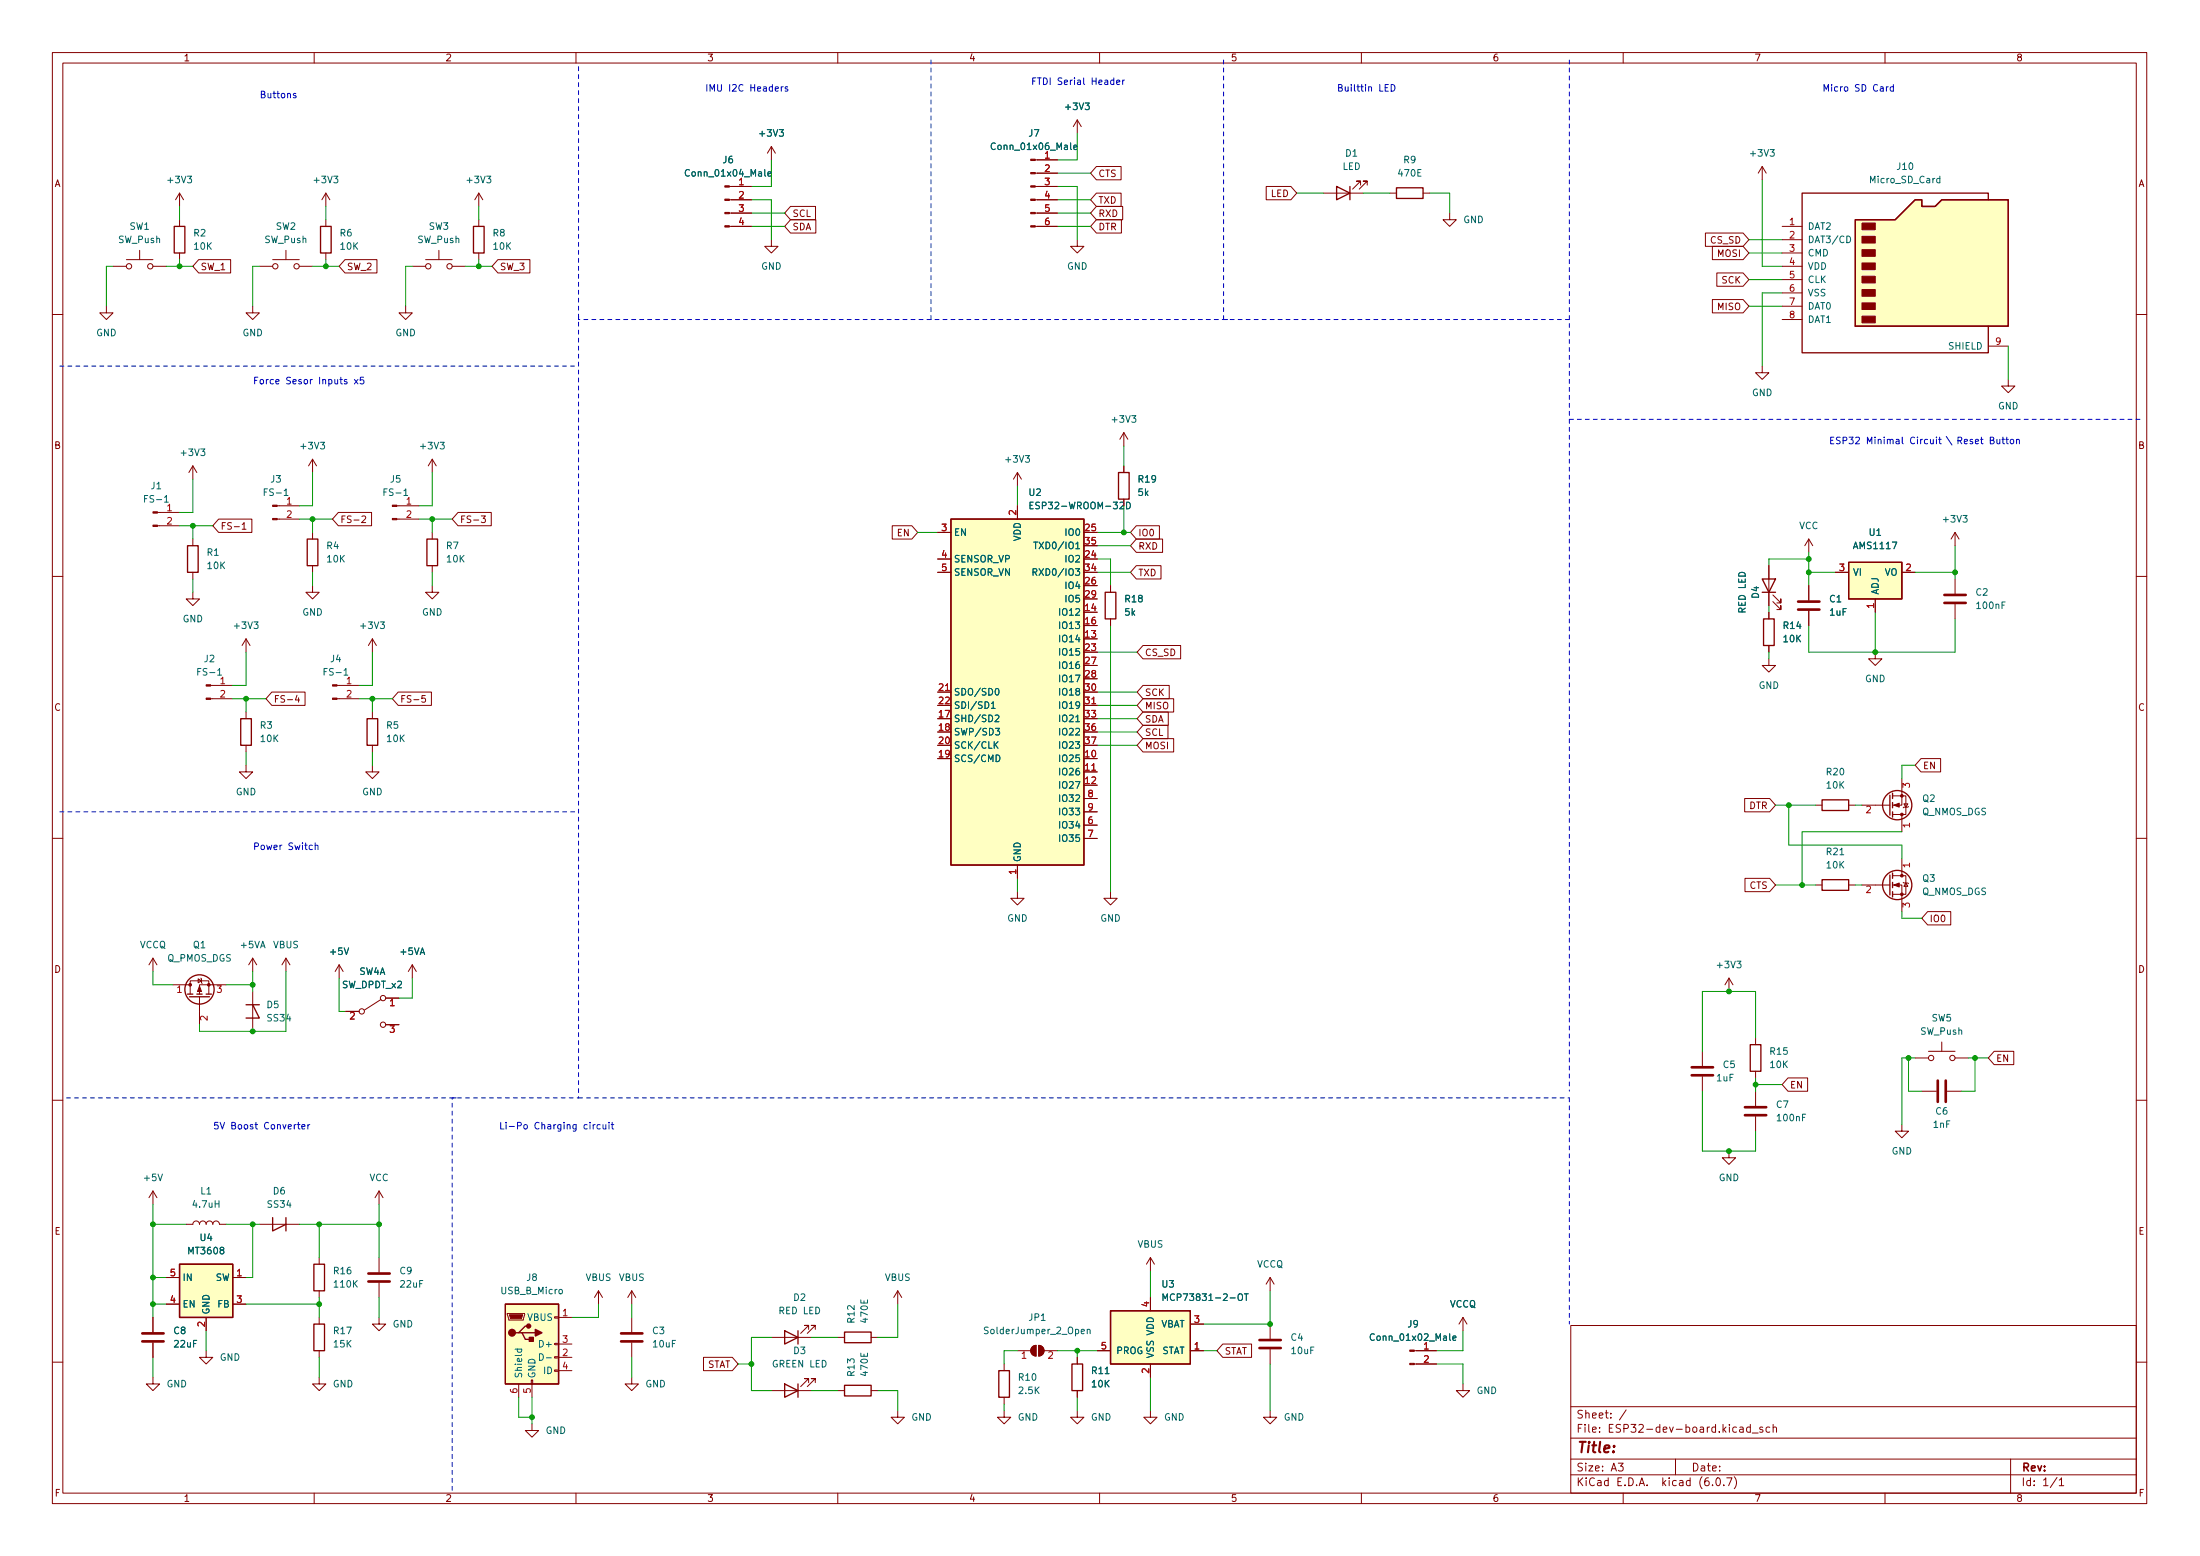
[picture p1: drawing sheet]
<svg xmlns="http://www.w3.org/2000/svg" width="420mm" height="297mm" viewBox="0 0 420 297" stroke-linecap="round" stroke-linejoin="round" font-family="sans-serif">
<g fill="none" stroke="#840000" stroke-width=".19">
<path d="M10 10h400v277h-400zM12 12h396v273h-396zM60 10v2M110 10v2M160 10v2M210 10v2M260 10v2M310 10v2M360 10v2M34.3 36.9v2.5M34.3 36.9l-.8 1.2M34.3 36.9l.8 1.2"/>
<path d="M62.2 36.9v2.5M62.2 36.9l-.7 1.2M62.2 36.9l.8 1.2M91.4 36.9v2.5M91.4 36.9l-.7 1.2M91.4 36.9l.8 1.2M139.3 38.1h4.2M139.3 35.6h4.2M147.3 28l-.7 1.2M147.3 28v2.5M147.3 28l.8 1.2M151 39.4h4.7v2.5h-4.7l-1.1-1.2z"/>
<path d="M197.7 38.1h4.2M197.7 35.6h4.2M197.7 33.1h4.2M197.7 30.5h4.2M205.7 22.9v2.5M205.7 22.9l-.7 1.3M205.7 22.9l.8 1.3M209.4 39.4h5v2.5h-5l-1.1-1.2zM209.4 36.9h4.7v2.5h-4.7l-1.1-1.3zM209.4 31.8h4.7v2.5h-4.7l-1.1-1.2zM241.8 35.6h4.7l1.1 1.3-1.1 1.2h-4.7zM252.7 36.9h7.6"/>
<path d="M259.8 35.3v-.7h-.7h.7l-1.5 1.5M261.1 35.3v-.7h-.8h.8l-1.5 1.5M265.4 36.9h1.3M271.8 36.9h1.2M336.5 31.8l-.7 1.3M336.5 31.8v2.5M336.5 31.8l.8 1.3M20.3 58.5v1.2h1.3l-1.3 1.3-1.3-1.3h1.3M21.6 50.8h2.5M24.1 49.6h5.1M26.7 47.8v1.8M29.2 50.8h2.5"/>
<path d="M34.3 41.9v1.3M34.3 48.3v1.3M37.9 49.6h6.1v2.5h-6.1l-1.1-1.3zM48.3 58.5v1.2h1.2l-1.2 1.3-1.3-1.3h1.3M49.5 50.8h2.6M52.1 49.6h5M54.6 47.8v1.8M57.1 50.8h2.6M62.2 41.9v1.3M62.2 48.3v1.3M65.9 49.6h6.1v2.5h-6.1l-1.1-1.3zM77.5 58.5v1.2h1.2l-1.2 1.3-1.3-1.3h1.3"/>
<path d="M78.7 50.8h2.6M81.3 49.6h5.1M83.8 47.8v1.8M86.4 50.8h2.5M91.4 41.9v1.3M91.4 48.3v1.3M95.1 49.6h6.1v2.5h-6.1l-1.1-1.3zM139.3 43.2h4.2M139.3 40.7h4.2M147.3 45.8v1.2h1.3l-1.3 1.3-1.3-1.3h1.3M151 41.9h4.8v2.6h-4.8l-1.1-1.3zM197.7 43.2h4.2"/>
<path d="M197.7 40.7h4.2M205.7 45.8v1.2h1.3l-1.3 1.3-1.2-1.3h1.2M209.4 41.9h4.8v2.6h-4.8l-1.1-1.3zM276.9 40.7v1.2h1.2l-1.2 1.3-1.3-1.3h1.3M325.7 44.5h7.2l1.1 1.3-1.1 1.2h-7.2zM327 47h5.9l1.1 1.3-1.1 1.3h-5.9zM327 57.2h5.9l1.1 1.3-1.1 1.2h-5.9zM327.9 52.1h5l1.1 1.3-1.1 1.2h-5zM340.4 50.8h3.8M340.4 43.2h3.8M340.4 45.8h3.8M340.4 48.3h3.8"/>
<path d="M340.4 53.4h3.8M340.4 55.9h3.8M340.4 58.5h3.8M10 60h2M336.5 69.9v1.3h1.3l-1.3 1.2-1.2-1.2h1.2M340.4 61h3.8M379.7 66.1h3.8M383.5 72.4v1.3h1.3l-1.3 1.3-1.2-1.3h1.2M408 60h2M30.1 97.8h4.2M36.8 88.9l-.7 1.3M36.8 88.9v2.6"/>
<path d="M36.8 88.9l.8 1.3M41.8 99.1h6.3v2.5h-6.3l-1.2-1.2zM52.9 99.1h4.2M52.9 96.6h4.2M59.7 87.7v2.5M59.7 87.7l-.8 1.2M59.7 87.7l.8 1.2M64.6 97.8h6.4v2.6h-6.4l-1.1-1.3zM69.1 98.6l.5-.1 .2 .4-.7 .9h.7M75.8 99.1h4.2M75.8 96.6h4.2M82.5 87.7l-.7 1.2"/>
<path d="M82.5 87.7v2.5M82.5 87.7l.8 1.2M87.5 97.8h6.3v2.6h-6.3l-1.1-1.3zM91.9 98.5h.8l-.4 .5 .3 .1v.5l-.1 .2-.6-.2M194.3 90.2v2.5M194.3 96.6v2.5M194.3 90.2l-.8 1.3M194.3 90.2l.8 1.3M214.6 82.6l-.7 1.3M214.6 82.6v2.5M214.6 88.9v1.3M214.6 82.6l.8 1.3"/>
<path d="M10 110h2M30.1 100.4h4.2M36.8 113.1v1.2h1.3l-1.3 1.3-1.2-1.3h1.2M36.8 102.9v1.3M36.8 109.3v1.2M46.3 100.1l.3-.3v1.2M46.3 101h.7M59.7 111.8v1.3h1.3l-1.3 1.2-1.3-1.2h1.3M59.7 101.6v1.3M59.7 108v1.3M82.5 111.8v1.3h1.3l-1.3 1.2-1.2-1.2h1.2M82.5 101.6v1.3"/>
<path d="M82.5 108v1.3M170.4 100.4h3.7l1.2 1.2-1.2 1.3h-3.7zM179.1 109.3h2.5M179.1 101.6h2.5M179.1 106.7h2.5M212.1 111.8v1.3M212.1 118.1v1.3M217 108h4.7v2.5h-4.7l-1.1-1.2zM217 100.4h4.4v2.5h-4.4l-1.1-1.3zM217 102.9h5v2.5h-5l-1.1-1.2zM337.8 108v7.6M337.8 116.9v1.2"/>
<path d="M338.6 114.8l1.5 1.6v-.8v.8h-.8M338.6 113.6l1.5 1.5v-.8v.8h-.8M345.4 102.9v2.5M345.4 111.8v2.8M345.4 116.6v2.8M345.4 102.9l-.7 1.3M345.4 102.9l.8 1.3M350.5 109.3h2.6M358.1 114.3v2.6M363.2 109.3h2.6M373.4 101.6v2.6M373.4 110.5v2.8"/>
<path d="M373.4 115.4v2.7M373.4 101.6l-.8 1.3M373.4 101.6l.7 1.3M408 110h2M40.2 133.4h4.2M40.2 130.8h4.2M47 122v2.5M47 135.9v1.3M47 122l-.8 1.2M47 122l.8 1.2M51.9 132.1h6.4v2.6h-6.4l-1.1-1.3zM56.7 132.7l-.3 .9h.8"/>
<path d="M57 133.2v.9M64.4 133.4h4.2M64.4 130.8h4.2M71.1 122l-.7 1.2M71.1 122v2.5M71.1 135.9v1.3M71.1 122l.8 1.2M76 132.1h6.4v2.6h-6.4l-1.1-1.3zM81.2 132.8h-.6l-.1 .6 .2-.1h.5l.1 .2-.1 .4-.2 .2-.5-.2M179.1 132.1h2.5M207 134.7h2.5M218.3 133.4h5.8v2.5h-5.8l-1.1-1.2z"/>
<path d="M218.3 130.8h5v2.6h-5l-1.1-1.3zM218.3 138.5h4.8v2.5h-4.8l-1.1-1.3zM218.3 135.9h4.8v2.6h-4.8l-1.1-1.3zM218.3 123.2h7.2v2.6h-7.2l-1.1-1.3zM337.8 125.8v1.2h1.3l-1.3 1.3-1.3-1.3h1.3M337.8 123.2v1.3M358.1 124.5v1.3h1.3l-1.3 1.2-1.2-1.2h1.2M47 146.1v1.3h1.3l-1.3 1.2-1.3-1.2h1.3M47 142.3v1.2M71.1 146.1v1.3h1.3l-1.3 1.2-1.3-1.2h1.3M71.1 142.3v1.2M207 147.4h2.5"/>
<path d="M207 157.5h2.5M207 152.4h2.5M207 155h2.5M218.3 141h5.8v2.5h-5.8l-1.1-1.2zM333.2 152.4h4.8l1.1 1.3-1.1 1.3h-4.8zM346.7 153.7h1.3M353.1 153.7h1.2M355.6 153.7h5.3M361.4 151.9h2.6v3.6h-2.6M363.2 148.6v5.1h-1.8M363.2 155.5v3.3M363.6 153.5h.8l-.4 .6z"/>
<path d="M364.5 154l-1 .2M366.9 144.8h3.7v2.6h-3.7l-1.1-1.3zM10 160h2M194.3 170.2v1.3h1.3l-1.3 1.3-1.3-1.3h1.3M194.3 165.1v2.6M207 160.1h2.5M212.1 170.2v1.3h1.3l-1.3 1.3-1.3-1.3h1.3M333.3 167.7h4.7l1.1 1.2-1.1 1.3h-4.7zM346.7 168.9h1.3M353.1 168.9h1.2M355.6 168.9h5.3M361.4 168.9h1.8v5.1"/>
<path d="M361.4 167.2h2.6v3.5h-2.6M363.2 163.9v3.3M363.5 168.4l1 .3M364 168.6l.4 .6h-.8zM368.1 174h4.5v2.6h-4.5l-1.1-1.3zM408 160h2M29.2 182.9v2.6M29.2 182.9l-.8 1.3M29.2 182.9l.8 1.3M33 188h3.3M36.3 189.8v-2.6h3.6v2.6M37.8 186.9l.7 .3-.7 .4z"/>
<path d="M38.1 190.3v5.3M38.4 186.7l.2 1M43.2 188h-5.1v1.8M48.3 182.9l-.8 1.3M48.3 182.9v2.6M48.3 189.3v7.6M48.3 182.9l.7 1.3M54.6 182.9l-.8 1.3M54.6 182.9v2.6M54.6 182.9l.8 1.3M64.8 184.2l-.8 1.3M64.8 184.2v2.5"/>
<path d="M64.8 184.2l.7 1.3M66 193.1h2.6M72.8 190.8l-3.2 2M73.7 190.5h2.5M73.7 195.6h2.5M78.7 184.2l-.7 1.3M78.7 184.2v2.5M78.7 184.2l.8 1.3M330.2 186.7l-.8 1.3M330.2 186.7v2.6M330.2 186.7l.8 1.3M335.3 198.2v1.2"/>
<path d="M370.8 198.9v1.8M10 210h2M325.1 200.7v2.8M325.1 205.5v2.8M330.2 219.7v1.3h1.3l-1.3 1.3-1.3-1.3h1.3M335.3 204.5v1.3M335.3 208.3v2.8M335.3 213.1v2.8M341.5 205.8h3.7v2.5h-3.7l-1.1-1.3zM363.2 214.7v1.2h1.3l-1.3 1.3-1.3-1.3h1.3M365.8 202h2.5M367 208.3h2.8"/>
<path d="M368.3 200.7h5.1M371.9 208.3h2.7M373.4 202h2.5M380.8 200.7h3.8v2.5h-3.8l-1.1-1.2zM408 210h2M29.2 227.4l-.8 1.2M29.2 227.4v2.5M29.2 227.4l.8 1.2M35.6 233.7h1.2a.64 .64 0 0 1 .7-.6 .64 .64 0 0 1 .6 .6 .64 .64 0 0 1 .6-.6 .64 .64 0 0 1 .7 .6 .64 .64 0 0 1 .6-.6 .64 .64 0 0 1 .6 .6 .64 .64 0 0 1 .7-.6 .64 .64 0 0 1 .6 .6h1.3M49.5 233.7h7.6M72.4 227.4l-.8 1.2M72.4 227.4v2.5"/>
<path d="M72.4 227.4l.8 1.2M29.2 251.5v2.8M29.2 256.3v2.8M31.7 243.9h2.6M31.7 249h2.6M39.4 257.8v1.3h1.2l-1.2 1.3-1.3-1.3h1.3M39.4 251.5v2.5M44.4 243.9h2.6M44.4 249h2.6M61 240.1v1.2M61 246.4v1.3M61 251.5v1.3"/>
<path d="M61 257.8v1.3M72.4 251.5v1.3h1.3l-1.3 1.2-1.3-1.2h1.3M72.4 240.1v2.8M72.4 244.9v2.8M96.9 250.7h3.3v.3l-.3 1h-2.7zM105.9 259h.8v.2h-.8zM105.9 256.4h.8v.3h-.8zM105.9 251.4h.8v.2h-.8zM106.7 251.5h2.5M106.7 259.1h2.5M106.7 256.6h2.5M114.3 246.4l-.8 1.3"/>
<path d="M114.3 246.4v2.6M114.3 246.4l.8 1.3M120.6 246.4l-.7 1.3M120.6 246.4v2.6M120.6 251.5v2.8M120.6 256.3v2.8M120.6 246.4l.8 1.3M134.4 259.1h5.5l1.1 1.3-1.1 1.3h-5.5zM147.3 255.3h7.6M154.4 253.8v-.8h-.7h.7l-1.5 1.5M155.7 253.8v-.8h-.8h.8l-1.5 1.5M160 255.3h1.3"/>
<path d="M166.4 255.3h1.2M171.4 246.4l-.7 1.3M171.4 246.4v2.6M171.4 246.4l.8 1.3M194.3 257.8h2.5M197.1 257.1l.8-.3v2.1a1.02 1.02 0 0 1-1-.7 1.02 1.02 0 0 1 .2-1.1zM198.4 256.8a1.02 1.02 0 0 1 1 1 1.02 1.02 0 0 1-1 1.1zM199.4 257.8h2.5M205.7 259.1v1.3M209.5 257.8h2.6M219.7 240.1l-.8 1.2M219.7 240.1v2.5"/>
<path d="M219.7 247.7v2.5M219.7 240.1l.8 1.2M227.3 257.8h2.6M227.3 252.8h2.6M233.5 256.6h5.5v2.5h-5.5l-1.1-1.3zM242.6 243.9l-.8 1.2M242.6 243.9v2.5M242.6 252.8v2.8M242.6 257.6v2.8M242.6 243.9l.7 1.2M270.1 257.8h4.2M279.4 251.5l-.8 1.3"/>
<path d="M279.4 251.5v2.5M279.4 251.5l.8 1.3M300 253h108v32h-108zM10 260h2M29.2 262.9v1.3h1.3l-1.3 1.3-1.3-1.3h1.3M61 262.9v1.3h1.2l-1.2 1.3-1.3-1.3h1.3M99.1 264.2v2.5M101.5 263.4h.2v.8h-.2zM101.6 271.8v1.3h1.3l-1.3 1.3-1.3-1.3h1.3M101.6 264.2v2.5M105.9 261.5h.8v.3h-.8zM106.7 261.7h2.5"/>
<path d="M120.6 262.9v1.3h1.3l-1.3 1.3-1.2-1.3h1.2M147.3 265.5h7.6M154.4 263.9v-.7h-.7h.7l-1.5 1.5M155.7 263.9v-.7h-.8h.8l-1.5 1.5M160 265.5h1.3M166.4 265.5h1.2M171.4 269.3v1.2h1.3l-1.3 1.3-1.2-1.3h1.2M191.8 269.3v1.2h1.2l-1.2 1.3-1.3-1.3h1.3M191.8 260.4v1.3M191.8 266.7v1.3M205.7 269.3v1.2h1.3l-1.3 1.3-1.2-1.3h1.2M205.7 265.5v1.2"/>
<path d="M219.7 269.3v1.2h1.3l-1.3 1.3-1.3-1.3h1.3M219.7 260.4v2.5M242.6 269.3v1.2h1.2l-1.2 1.3-1.3-1.3h1.3M270.1 260.4h4.2M279.4 264.2v1.3h1.3l-1.3 1.2-1.3-1.2h1.3M300 278.5h108M300 274.5h108M300 268.5h108M309.1 279.3h.9l-.5 .6 .4 .1v.7l-.2 .1-.6-.1M310.6 269.1l-1.3 2M320 278.5v3M332.3 272.5h.6v.9"/>
<path d="M332.9 272.8h-.5a.29 .29 0 0 0-.2 .3 .29 .29 0 0 0 .2 .3l.5-.1M334.3 272.5l-.5-.1-.2 .3 .1 .6h.6M334.3 271.9v1.5M334.6 273.6h1.2M336.6 272.5l-.3-.1-.2 .2v.2l.5 .2v.3h-.5M338 272.5l-.4-.1-.3 .3 .1 .6h.6M338.6 272.6l.3-.2 .3 .1 .1 .9M338.6 271.9v1.5M384 278.5v6.5M408 260h2M60 285v2M110 285v2"/>
<path d="M160 285v2M210 285v2M260 285v2M300 281.5h108M310 285v2M327.1 283.5v.1M327.9 282.2l.2-.1a.8 .8 0 0 1 .5 .8 .8 .8 0 0 1-.5 .7 1 1 0 0 1-.2-1.4zM329.2 283.5v.1M329.8 282.1h1l-.7 1.5M331.2 281.9a1.72 1.72 0 0 1 0 2.3M360 285v2M392.9 282l-1.3 2"/>
<path d="M393.3 282.5l.4-.4v1.5M393.3 283.6h.8"/>
<circle cx="24.6" cy="50.8" r=".51"/>
<circle cx="28.7" cy="50.8" r=".51"/>
<circle cx="52.6" cy="50.8" r=".51"/>
<circle cx="56.6" cy="50.8" r=".51"/>
<circle cx="81.8" cy="50.8" r=".51"/>
<circle cx="85.9" cy="50.8" r=".51"/>
<circle cx="69.1" cy="193.1" r=".51"/>
<circle cx="73.2" cy="195.6" r=".51"/>
<circle cx="73.2" cy="190.5" r=".51"/>
<circle cx="368.8" cy="202" r=".51"/>
<circle cx="372.9" cy="202" r=".51"/>
</g>
<g fill="none" stroke="#840000" stroke-width=".25">
<path d="M255.3 35.6l2.5 1.3-2.5 1.2zM257.8 35.6v2.5M266.7 35.9h5.1v2h-5.1zM379.7 38.1v-1.2h-35.5v30.4h35.5v-5M33.3 43.2h2v5.1h-2zM61.2 43.2h2v5.1h-2zM90.4 43.2h2.1v5.1h-2.1zM354.3 41.9h7.6l3.9-3.8h1.2v1.3h2.6l1.2-1.3h12.7v24.2h-29.2zM181.6 99.1h25.4v66h-25.4zM213.6 90.2h2v5.1h-2zM35.8 104.2h2v5.1h-2zM58.7 102.9h2v5.1h-2z"/>
<path d="M81.5 102.9h2.1v5.1h-2.1zM211.1 113.1h2v5h-2zM336.5 110.5h2.6l-1.3 2.6zM336.5 113.1h2.6M336.8 118.1h2v5.1h-2zM353.1 107.4h10.1v6.9h-10.1zM46 137.2h2v5.1h-2zM70.1 137.2h2v5.1h-2zM348 152.7h5.1v2h-5.1zM360.9 151.8v3.8M361.4 151.4v1M361.4 153.2v1"/>
<path d="M361.4 155v1M348 167.9h5.1v2.1h-5.1zM360.9 167v3.9M361.4 166.7v1M361.4 168.4v1.1M361.4 170.2v1M35.8 189.8h1M36.2 190.3h3.8M37.6 189.8h1M39.4 189.8h1M47 191.8h2.5M48.3 191.8l1.2 2.5h-2.5"/>
<path d="M334.3 199.4h2v5.1h-2zM52.1 232.4v2.6l2.5-1.3M54.6 232.4v2.6M34.3 241.3h10.1v10.2h-10.1zM59.9 252.8h2.1v5h-2.1zM59.9 241.3h2.1v5.1h-2.1zM96.5 249h10.2v15.2h-10.2zM99.1 254.4h.6l.6 1.3h1.3M99.7 254.4h2.5M101 253.1h-.7l-1.2 1.3h-.7M149.9 254l2.5 1.3-2.5 1.3zM152.4 254v2.6"/>
<path d="M161.3 254.3h5.1v2h-5.1zM212.1 250.2h15.2v10.2h-15.2zM149.9 264.2l2.5 1.3-2.5 1.2zM152.4 264.2v2.5M161.3 264.5h5.1v2h-5.1zM190.8 261.7h2v5h-2zM204.7 260.4h2.1v5.1h-2.1z"/>
<circle cx="362.3" cy="153.7" r="2.79"/>
<circle cx="362.3" cy="168.9" r="2.79"/>
<circle cx="38.1" cy="188.9" r="2.79"/>
</g>
<g fill="#840000" stroke="#840000" stroke-width=".19">
<path d="M361.7 153.7l1-.4v.8z"/>
<path d="M63.5 133.3h.9v.2h-.9z"/>
<path d="M63.5 130.7h.9v.3h-.9z"/>
<path d="M74.9 99h.9v.2h-.9z"/>
<path d="M74.9 96.4h.9v.3h-.9z"/>
<path d="M361.7 168.9l1-.3v.7z"/>
<path d="M52.1 99h.8v.2h-.8z"/>
<path d="M52.1 96.4h.8v.3h-.8z"/>
<path d="M29.2 100.2h.9v.3h-.9z"/>
<path d="M29.2 97.7h.9v.3h-.9z"/>
<path d="M38.1 188.3l.4 1h-.8z"/>
<path d="M39.4 133.3h.8v.2h-.8z"/>
<path d="M39.4 130.7h.8v.3h-.8z"/>
<path d="M97.3 251h2.5l-.2 .8h-2.1z"/>
<path d="M197.1 257.1l.8-.3v2.1a1.02 1.02 0 0 1-1-.7 1.02 1.02 0 0 1 .2-1.1z"/>
<path d="M198.4 256.8a1.02 1.02 0 0 1 1 1 1.02 1.02 0 0 1-1 1.1z"/>
<path d="M269.2 260.3h.9v.2h-.9z"/>
<path d="M269.2 257.7h.9v.3h-.9z"/>
<path d="M138.4 43.1h.9v.2h-.9z"/>
<path d="M138.4 40.5h.9v.3h-.9z"/>
<path d="M138.4 38h.9v.3h-.9z"/>
<path d="M138.4 35.5h.9v.2h-.9z"/>
<path d="M196.8 43.1h.9v.2h-.9z"/>
<path d="M196.8 40.5h.9v.3h-.9z"/>
<path d="M196.8 38h.9v.3h-.9z"/>
<path d="M196.8 35.5h.9v.2h-.9z"/>
<path d="M196.8 32.9h.9v.3h-.9z"/>
<path d="M196.8 30.4h.9v.2h-.9z"/>
<path d="M355.6 60.4h2.5v1.2h-2.5z"/>
<path d="M355.6 57.8h2.5v1.3h-2.5z"/>
<path d="M355.6 55.3h2.5v1.3h-2.5z"/>
<path d="M355.6 52.7h2.5v1.3h-2.5z"/>
<path d="M355.6 50.2h2.5v1.3h-2.5z"/>
<path d="M355.6 47.7h2.5v1.2h-2.5z"/>
<path d="M355.6 45.1h2.5v1.3h-2.5z"/>
<path d="M355.6 42.6h2.5v1.3h-2.5z"/>
<circle cx="363.2" cy="151.9" r=".25"/>
<circle cx="363.2" cy="155.5" r=".25"/>
<circle cx="363.2" cy="170.7" r=".25"/>
<circle cx="363.2" cy="167.2" r=".25"/>
<circle cx="39.9" cy="188" r=".25"/>
<circle cx="36.3" cy="188" r=".25"/>
</g>
<g fill="#ffffc2" stroke="#ffffc2" stroke-width=".19">
<path d="M34.3 241.3h10.1v10.2h-10.1z"/>
<path d="M96.5 249h10.2v15.2h-10.2z"/>
<path d="M353.1 107.4h10.1v6.9h-10.1z"/>
<path d="M212.1 250.2h15.2v10.2h-15.2z"/>
<path d="M181.6 99.1h25.4v66h-25.4z"/>
<path d="M354.3 41.9h7.6l3.9-3.8h1.2v1.3h2.6l1.2-1.3h12.7v24.2h-29.2z"/>
</g>
<g fill="none" stroke="#006464" stroke-width=".19">
<path d="M146.7 33.2l.6-.1-.1-.3h-.4l-.1 .2v.6h.5M205.1 28.1l.6-.1-.1-.2-.3-.1-.2 .2v.6h.5M370.5 34.1h-.4l-.2 .2 .1 .5h.5M370.5 33.6v1.3M352.7 45.1a.64 .64 0 0 1 .7 .6 .64 .64 0 0 1-.7 .6zM31.4 95.9h.7M54.3 94.6h.7M77.1 94.6h.8M196.7 96.5h.4M197.3 95.9h-.6v1.2h.6M215.2 95.9a.64 .64 0 0 1 .7 .6 .64 .64 0 0 1-.7 .6zM197.3 109.2h.6l.1-.2v-.3l-.7-.1v1.2"/>
<path d="M197.4 103.5h.7M197.6 109.2l.4 .6M197.8 103.5v1.3M41.6 128.9h.7M65.7 128.9h.7M189.3 134.3l.4-.3v1.2M189.3 135.2h.8M190.1 136.6l.4-.1 .3 .4-.8 .9h.8M190.1 139h.8l-.4 .5 .3 .1v.6l-.1 .1-.6-.1M190.2 131.5l.2-.1a.68 .68 0 0 1 .4 .7 .68 .68 0 0 1-.4 .6l-.3-.5zM190.1 142.1l.5 .8M190.2 144.1a.64 .64 0 0 1 .8 .7 .64 .64 0 0 1-.8 .6z"/>
<path d="M190.6 141.6l-.7 .7M98.4 257.5h1.2M98.8 257.5v.4l.2 .2 .6-.1v-.5M103 258.4a.64 .64 0 0 1 .8 .7 .64 .64 0 0 1-.8 .6zM104.3 259.2h1M207.6 253.9l.2-.1h.3l.1 .8M207.6 253.8v.8M222.1 248.3v-1.3l.4 .9 .5-.9v1.3M237.7 247h.7M238 247v1.3M277.5 255.5l.6-.2-.1-.2-.4-.1-.1 .2v.6h.5"/>
</g>
<g fill="none" stroke="#840000" stroke-width=".51">
<path d="M343.4 116.4h4.1M343.4 114.8h4.1M371.3 115.1h4.1M371.3 113.6h4.1M323.1 205.3h4.1M323.1 203.7h4.1M333.2 212.9h4.1M333.2 211.4h4.1M370.1 206.3v4M371.6 206.3v4M27.2 256.1h4M27.2 254.5h4"/>
<path d="M70.4 244.6h4M70.4 243.1h4M118.6 256.1h4.1M118.6 254.5h4.1M240.5 257.3h4.1M240.5 255.8h4.1"/>
</g>
<g fill="#840000" stroke="#840000" stroke-width=".25">
<path d="M102.2 253.8l1.3 .6-1.3 .7z"/>
<path d="M101.1 255.3h.8v.8h-.8z"/>
<circle cx="97.8" cy="254.4" r=".63"/>
<circle cx="101" cy="253.1" r=".38"/>
</g>
<g fill="none" stroke="#0000c2" stroke-width=".19">
<path d="M56.5 17.9l-.3-.1-.2 .2 .1 .2 .4 .1v.3h-.5M149.2 16.6v.8M149.6 16.6l-.4 .2M150.4 16.6h-.3l-.2 .1 .1 .2 .4 .1v.3h-.5M212.7 15.4l-.4-.1-.2 .2 .1 .6h.5M212.7 14.9v1.2M213.3 15.7l.6-.1-.1-.2-.4-.1-.1 .2v.6h.5M214.4 15.3v.8M214.8 15.3l-.4 .2M265.1 16.1h-.6v1.3h.6M265.7 16.1a.64 .64 0 0 1 .7 .7 .64 .64 0 0 1-.7 .6zM360.3 16.6v.8"/>
<path d="M360.6 16.6l-.3 .2M361.6 16.6h-.4l-.2 .2 .1 .5h.5M361.6 16.1v1.3M66.2 72.5l-.3-.1-.1 .2v.2l.4 .1v.3h-.4M67.7 72.4l.7 .9M68.4 72.4l-.7 .9M69.4 72h-.6v.6l.2-.1 .4 .1 .1 .1-.1 .5-.1 .1-.5-.1M380.1 84.1l.6-.1v-.4l-.6-.2v1.3h.5l.2-.1v-.3l-.3-.2M381.4 83.9v.8h.3l.2-.1M381.9 83.9v.8M382.3 83.9h.5M382.5 83.4v1.1l.3 .2"/>
<path d="M383.1 83.9h.5M383.3 83.4v1.1l.3 .2M384 84l.2-.1 .3 .1 .1 .5-.1 .2h-.3l-.2-.1zM385.1 84l.2-.1h.3l.1 .8M385.1 83.9v.8M59.6 161.4l-.3-.1-.3 .3 .2 .5h.4M60.2 161.5l.2-.2 .3 .1v.8M60.2 160.9v1.3M56.8 214.7h.5M57 214.3v1l.3 .2M57.6 215.1l.7-.1-.1-.3h-.4l-.2 .2 .1 .6h.5M58.8 214.7v.8"/>
<path d="M59.2 214.7l-.4 .2M112.7 214.3v.1M113.3 214.7v.8M113.7 214.7l-.4 .2M114.6 214.7h-.3l-.3 .2 .1 .6h.5M115.2 214.7v.8h.3l.2-.1M115.7 214.7v.8M116.3 214.3v.1M116.3 214.7v.8M116.7 214.7h.5M116.9 214.3v1l.3 .2"/>
</g>
<g fill="none" stroke="#0000c2" stroke-width=".19" stroke-dasharray=".8 .8">
<path d="M110.5 12.7v196.9M177.8 11.5v49.5M233.7 11.5v49.5M299.7 11.5v196.8M11.4 69.9h99.1M110.5 61v-1.3M233.7 61h1.2M299.7 61h-189.2M299.7 80h109.2M11.4 155h99.1M12.7 209.6h97.8M86.4 209.6h1.2"/>
<path d="M110.5 209.6h189.2M299.7 209.6v43.2M86.4 284.5v-74.9"/>
</g>
<g fill="none" stroke="#009600" stroke-width=".19">
<path d="M34.3 39.4v2.5M62.2 39.4v2.5M91.4 39.4v2.5M143.5 38.1h3.8v7.7M147.3 30.5v5.1h-3.8M201.9 35.6h3.8v10.2M201.9 38.1h6.4M201.9 33.1h6.4M205.7 25.4v5.1h-3.8M247.6 36.9h5.1M260.3 36.9h5.1M273 36.9h3.9v3.8"/>
<path d="M336.5 34.3v16.5h3.9M21.6 50.8h-1.3v7.7M31.7 50.8h5.1M34.3 49.6v1.2M49.5 50.8h-1.2v7.7M59.7 50.8h5.1M62.2 49.6v1.2M78.7 50.8h-1.2v7.7M88.9 50.8h5.1M91.4 49.6v1.2M143.5 43.2h6.4M143.5 40.7h6.4"/>
<path d="M201.9 43.2h6.4M201.9 40.7h6.4M334 45.8h6.4M334 48.3h6.4M334 53.4h6.4M334 58.5h6.4M340.4 55.9h-3.9v14M383.5 66.1v6.3M36.8 91.5v6.3h-2.5M57.1 99.1h6.4M59.7 90.2v6.4h-2.6M59.7 99.1v2.5"/>
<path d="M80 99.1h6.4M82.5 90.2v6.4h-2.5M82.5 99.1v2.5M194.3 92.7v3.9M214.6 85.1v3.8M214.6 96.6v5M34.3 100.4h6.3M36.8 100.4v2.5M36.8 110.5v2.6M59.7 109.3v2.5M82.5 109.3v2.5M175.3 101.6h3.8"/>
<path d="M209.5 106.7h2.6v5.1M209.5 101.6h6.4M209.5 109.3h6.4M209.5 104.2h6.4M212.1 119.4v50.8M337.8 115.6v1.3M345.4 109.3h5.1M345.4 106.7h-7.6v1.3M345.4 105.4v6.4M358.1 116.9v7.6M365.8 109.3h7.6M373.4 118.1v6.4h-28v-5.1"/>
<path d="M373.4 104.2v6.3M44.4 133.4h6.4M47 124.5v6.3h-2.6M47 133.4v2.5M68.6 133.4h6.3M71.1 124.5v6.3h-2.5M71.1 133.4v2.5M209.5 134.7h7.7M209.5 124.5h7.7M209.5 132.1h7.7M209.5 137.2h7.7M209.5 139.7h7.7"/>
<path d="M337.8 124.5v1.3M47 143.5v2.6M71.1 143.5v2.6M209.5 142.3h7.7M339.1 153.7h7.6M341.6 153.7v7.6h21.6v2.6M354.3 153.7h1.3M363.2 158.8h-19v10.1M365.8 146.1h-2.6v2.5M194.3 167.7v2.5M339.1 168.9h7.6M354.3 168.9h1.3"/>
<path d="M363.2 174v1.3h3.8M29.2 185.5v2.5h3.8M43.2 188h5.1M48.3 185.5v3.8M54.6 185.5v11.4h-16.5v-1.3M64.8 186.7v6.4h1.2M78.7 186.7v3.8h-2.5M335.3 198.2v-8.9h-10.2v11.4M325.1 208.3v11.4h10.2v-3.8M335.3 205.8v2.5M335.3 207h5.1M364.5 202v6.3h2.5"/>
<path d="M365.8 202h-2.6v12.7M375.9 202h3.8M377.2 202v6.3h-2.6M29.2 229.9v21.6M29.2 233.7h6.4M43.2 233.7h6.3M48.3 233.7v10.2h-1.3M57.1 233.7h15.3M61 233.7v6.4M72.4 229.9v10.2M29.2 243.9h2.5M29.2 249h2.5"/>
<path d="M29.2 259.1v3.8M39.4 254v3.8M47 249h14M61 247.7v3.8M61 259.1v3.8M72.4 247.7v3.8M114.3 249v2.5h-5.1M120.6 249v2.5M120.6 259.1v3.8M147.3 255.3h-3.8v10.2h3.8M154.9 255.3h5.1M171.4 249v6.3h-3.8"/>
<path d="M194.3 257.8h-2.5v2.6M201.9 257.8h7.6M205.7 257.8v1.3M219.7 242.6v5.1M229.9 257.8h2.5M242.6 246.4v6.4h-12.7M279.4 254v3.8h-5.1M99.1 266.7v3.8h2.5M101.6 266.7v5.1M141 260.4h2.5M154.9 265.5h5.1M167.6 265.5h3.8v3.8"/>
<path d="M191.8 268v1.3M205.7 266.7v2.6M219.7 262.9v6.4M242.6 260.4v8.9M274.3 260.4h5.1v3.8"/>
</g>
<g fill="#009600" stroke="#009600" stroke-width=".19">
<circle cx="91.4" cy="50.8" r=".46"/>
<circle cx="34.3" cy="50.8" r=".46"/>
<circle cx="62.2" cy="50.8" r=".46"/>
<circle cx="82.5" cy="99.1" r=".46"/>
<circle cx="71.1" cy="133.4" r=".46"/>
<circle cx="101.6" cy="270.5" r=".46"/>
<circle cx="143.5" cy="260.4" r=".46"/>
<circle cx="59.7" cy="99.1" r=".46"/>
<circle cx="36.8" cy="100.4" r=".46"/>
<circle cx="47" cy="133.4" r=".46"/>
<circle cx="48.3" cy="196.9" r=".46"/>
<circle cx="29.2" cy="233.7" r=".46"/>
<circle cx="61" cy="233.7" r=".46"/>
<circle cx="72.4" cy="233.7" r=".46"/>
<circle cx="48.3" cy="188" r=".46"/>
<circle cx="48.3" cy="233.7" r=".46"/>
<circle cx="29.2" cy="243.9" r=".46"/>
<circle cx="29.2" cy="249" r=".46"/>
<circle cx="61" cy="249" r=".46"/>
<circle cx="242.6" cy="252.8" r=".46"/>
<circle cx="205.7" cy="257.8" r=".46"/>
<circle cx="214.6" cy="101.6" r=".46"/>
<circle cx="344.2" cy="168.9" r=".46"/>
<circle cx="341.6" cy="153.7" r=".46"/>
<circle cx="358.1" cy="124.5" r=".46"/>
<circle cx="330.2" cy="189.3" r=".46"/>
<circle cx="335.3" cy="207" r=".46"/>
<circle cx="377.2" cy="202" r=".46"/>
<circle cx="330.2" cy="219.7" r=".46"/>
<circle cx="364.5" cy="202" r=".46"/>
<circle cx="345.4" cy="109.3" r=".46"/>
<circle cx="345.4" cy="106.7" r=".46"/>
<circle cx="373.4" cy="109.3" r=".46"/>
</g>
<text font-size="2.8" fill="#840000" x="301" y="277.3">Title:</text>
<g font-size="2.1" fill="#840000">
<text x="301" y="273.5">File: ESP32-dev-board.kicad_sch</text>
<text x="301" y="270.8">Sheet: /</text>
<text x="301" y="280.9">Size: A3</text>
<text x="323" y="280.9">Date:</text>
<text x="386" y="280.9">Rev:</text>
<text x="301" y="283.7">KiCad E.D.A. kicad (6.0.7)</text>
<text x="386" y="283.7">Id: 1/1</text>
</g>
<g font-size="1.8" fill="#840000">
<text x="35" y="11.7">1</text>
<text x="85" y="11.7">2</text>
<text x="135" y="11.7">3</text>
<text x="185" y="11.7">4</text>
<text x="235" y="11.7">5</text>
<text x="285" y="11.7">6</text>
<text x="335" y="11.7">7</text>
<text x="385" y="11.7">8</text>
<text x="10.3" y="35.7">A</text>
<text x="209.7" y="33.8">CTS</text>
<text x="408.3" y="35.7">A</text>
<text x="151.3" y="41.4">SCL</text>
<text x="209.7" y="41.4">RXD</text>
<text x="209.7" y="38.9">TXD</text>
<text x="242.7" y="37.6">LED</text>
<text x="151.3" y="43.9">SDA</text>
<text x="209.7" y="43.9">DTR</text>
<text x="326.7" y="46.5">CS_SD</text>
<text x="38.3" y="51.6">SW_1</text>
<text x="66.2" y="51.6">SW_2</text>
<text x="95.4" y="51.6">SW_3</text>
<text x="328.1" y="49">MOSI</text>
<text x="328.1" y="59.2">MISO</text>
<text x="328.8" y="54.1">SCK</text>
<text x="10.3" y="85.7">B</text>
<text x="408.3" y="85.7">B</text>
<text x="42.1" y="101.1">FS-1</text>
<text x="64.9" y="99.8">FS-2</text>
<text x="87.8" y="99.8">FS-3</text>
<text x="197.7" y="97.2">ESP32-WROOM-32D</text>
<text x="171.4" y="102.4">EN</text>
<text x="217.3" y="102.4">IO0</text>
<text x="217.3" y="104.9">RXD</text>
<text x="217.3" y="110">TXD</text>
<text x="218.6" y="125.2">CS_SD</text>
<text x="10.3" y="135.7">C</text>
<text x="52.2" y="134.1">FS-4</text>
<text x="76.4" y="134.1">FS-5</text>
<text x="218.6" y="135.4">MISO</text>
<text x="218.6" y="132.8">SCK</text>
<text x="218.6" y="137.9">SDA</text>
<text x="408.3" y="135.7">C</text>
<text x="218.6" y="140.5">SCL</text>
<text x="218.6" y="143">MOSI</text>
<text x="367.2" y="146.8">EN</text>
<text x="334" y="154.4">DTR</text>
<text x="334.1" y="169.7">CTS</text>
<text x="368.5" y="176">IO0</text>
<text x="10.3" y="185.7">D</text>
<text x="408.3" y="185.7">D</text>
<text x="381.2" y="202.7">EN</text>
<text x="341.8" y="207.8">EN</text>
<text x="10.4" y="235.7">E</text>
<text x="408.4" y="235.7">E</text>
<text x="134.9" y="261.1">STAT</text>
<text x="233.8" y="258.6">STAT</text>
<text x="10.4" y="285.7">F</text>
<text x="35" y="286.7">1</text>
<text x="85" y="286.7">2</text>
<text x="135" y="286.7">3</text>
<text x="185" y="286.7">4</text>
<text x="235" y="286.7">5</text>
<text x="285" y="286.7">6</text>
<text x="335" y="286.7">7</text>
<text x="385" y="286.7">8</text>
<text x="408.4" y="285.7">F</text>
</g>
<g font-size="1.8" fill="#0000c2">
<text x="134.6" y="17.5">IMU I2C Headers</text>
<text x="196.8" y="16.2">FTDI Serial Header</text>
<text x="255.3" y="17.5">Builttin LED</text>
<text x="348" y="17.5">Micro SD Card</text>
<text x="49.5" y="18.7">Buttons</text>
<text x="48.3" y="73.3">Force Sesor Inputs x5</text>
<text x="349.2" y="84.8">ESP32 Minimal Circuit \ Reset Button</text>
<text x="48.3" y="162.2">Power Switch</text>
<text x="40.6" y="215.6">5V Boost Converter</text>
<text x="95.2" y="215.6">Li-Po Charging circuit</text>
</g>
<g font-size="1.8" fill="#006464">
<text x="203.7" y="21">+3V3</text>
<text x="145.2" y="26.1">+3V3</text>
<text x="189.8" y="28.6">Conn_01x06_Male</text>
<text x="196.5" y="26.1">J7</text>
<text x="257" y="29.9">D1</text>
<text x="334.5" y="29.9">+3V3</text>
<text x="32.2" y="35">+3V3</text>
<text x="60.1" y="35">+3V3</text>
<text x="89.4" y="35">+3V3</text>
<text x="131.4" y="33.7">Conn_01x04_Male</text>
<text x="138.1" y="31.2">J6</text>
<text x="256.4" y="32.4">LED</text>
<text x="267.2" y="33.7">470E</text>
<text x="268.1" y="31.2">R9</text>
<text x="357.3" y="35">Micro_SD_Card</text>
<text x="362.4" y="32.4">J10</text>
<text x="22.6" y="46.4">SW_Push</text>
<text x="24.8" y="43.9">SW1</text>
<text x="37" y="45.1">R2</text>
<text x="37.1" y="47.7">10K</text>
<text x="50.5" y="46.4">SW_Push</text>
<text x="52.7" y="43.9">SW2</text>
<text x="65" y="45.1">R6</text>
<text x="65.1" y="47.7">10K</text>
<text x="79.7" y="46.4">SW_Push</text>
<text x="81.9" y="43.9">SW3</text>
<text x="94.2" y="45.1">R8</text>
<text x="94.3" y="47.7">10K</text>
<text x="279.4" y="42.6">GND</text>
<text x="345.2" y="43.9">DAT2</text>
<text x="345.2" y="46.4">DAT3/CD</text>
<text x="145.4" y="51.5">GND</text>
<text x="203.8" y="51.5">GND</text>
<text x="345.2" y="48.9">CMD</text>
<text x="345.2" y="51.5">VDD</text>
<text x="345.2" y="54">CLK</text>
<text x="345.2" y="56.6">VSS</text>
<text x="345.2" y="59.1">DAT0</text>
<text x="18.4" y="64.2">GND</text>
<text x="46.3" y="64.2">GND</text>
<text x="75.5" y="64.2">GND</text>
<text x="345.2" y="61.6">DAT1</text>
<text x="372.2" y="66.7">SHIELD</text>
<text x="334.6" y="75.6">GND</text>
<text x="212.5" y="80.7">+3V3</text>
<text x="381.6" y="78.1">GND</text>
<text x="34.7" y="87">+3V3</text>
<text x="57.6" y="85.8">+3V3</text>
<text x="80.5" y="85.8">+3V3</text>
<text x="192.2" y="88.3">+3V3</text>
<text x="27.9" y="95.9">FS-1</text>
<text x="28.9" y="93.4">J1</text>
<text x="50.8" y="94.7">FS-1</text>
<text x="51.7" y="92.1">J3</text>
<text x="73.6" y="94.7">FS-1</text>
<text x="74.6" y="92.1">J5</text>
<text x="196.5" y="94.7">U2</text>
<text x="217.4" y="94.7">5k</text>
<text x="217.5" y="92.1">R19</text>
<text x="343.6" y="101">VCC</text>
<text x="371.3" y="99.7">+3V3</text>
<text x="39.6" y="106.1">R1</text>
<text x="62.4" y="104.8">R4</text>
<text x="62.5" y="107.4">10K</text>
<text x="85.3" y="104.8">R7</text>
<text x="85.4" y="107.4">10K</text>
<text x="182.1" y="102.3">EN</text>
<text x="182.1" y="107.4">SENSOR_VP</text>
<text x="194.9" y="103.3" transform="rotate(-90 194.9 103.3)">VDD</text>
<text x="198.6" y="104.8">TXD0/IO1</text>
<text x="203.7" y="107.4">IO2</text>
<text x="203.7" y="102.3">IO0</text>
<text x="354.2" y="104.8">AMS1117</text>
<text x="357" y="102.3">U1</text>
<text x="39.7" y="108.6">10K</text>
<text x="182.1" y="109.9">SENSOR_VN</text>
<text x="198.4" y="109.9">RXD0/IO3</text>
<text x="203.7" y="112.4">IO4</text>
<text x="353.8" y="109.9">VI</text>
<text x="358.8" y="113.6" transform="rotate(-90 358.8 113.6)">ADJ</text>
<text x="359.9" y="109.9">VO</text>
<text x="377.4" y="113.7">C2</text>
<text x="34.9" y="118.8">GND</text>
<text x="57.7" y="117.5">GND</text>
<text x="80.6" y="117.5">GND</text>
<text x="202.7" y="117.5">IO12</text>
<text x="203.7" y="115">IO5</text>
<text x="214.8" y="117.5">5k</text>
<text x="214.9" y="115">R18</text>
<text x="333.4" y="116.9" transform="rotate(-90 333.4 116.9)">RED LED</text>
<text x="335.9" y="114.2" transform="rotate(-90 335.9 114.2)">D4</text>
<text x="349.4" y="115">C1</text>
<text x="349.5" y="117.5">1uF</text>
<text x="377.6" y="116.2">100nF</text>
<text x="44.9" y="120.1">+3V3</text>
<text x="69" y="120.1">+3V3</text>
<text x="202.7" y="122.6">IO14</text>
<text x="202.7" y="120.1">IO13</text>
<text x="202.7" y="125.1">IO15</text>
<text x="340.7" y="120.1">R14</text>
<text x="340.7" y="122.6">10K</text>
<text x="38.1" y="128.9">FS-1</text>
<text x="39" y="126.4">J2</text>
<text x="62.2" y="128.9">FS-1</text>
<text x="63.2" y="126.4">J4</text>
<text x="202.7" y="127.7">IO16</text>
<text x="202.7" y="130.2">IO17</text>
<text x="335.9" y="131.5">GND</text>
<text x="356.2" y="130.2">GND</text>
<text x="182.1" y="137.8">SHD/SD2</text>
<text x="182.1" y="132.8">SDO/SD0</text>
<text x="182.1" y="135.3">SDI/SD1</text>
<text x="202.7" y="132.8">IO18</text>
<text x="202.7" y="135.3">IO19</text>
<text x="202.7" y="137.8">IO21</text>
<text x="49.7" y="139.1">R3</text>
<text x="49.8" y="141.6">10K</text>
<text x="73.8" y="139.1">R5</text>
<text x="74" y="141.6">10K</text>
<text x="182.1" y="140.4">SWP/SD3</text>
<text x="182.1" y="142.9">SCK/CLK</text>
<text x="202.7" y="140.4">IO22</text>
<text x="202.7" y="142.9">IO23</text>
<text x="182.1" y="145.5">SCS/CMD</text>
<text x="202.7" y="145.5">IO25</text>
<text x="202.7" y="148">IO26</text>
<text x="348.9" y="148">R20</text>
<text x="45" y="151.8">GND</text>
<text x="69.2" y="151.8">GND</text>
<text x="202.7" y="150.5">IO27</text>
<text x="202.7" y="153.1">IO32</text>
<text x="202.7" y="155.6">IO33</text>
<text x="348.9" y="150.5">10K</text>
<text x="367" y="155.6">Q_NMOS_DGS</text>
<text x="367.2" y="153.1">Q2</text>
<text x="202.7" y="158.2">IO34</text>
<text x="202.7" y="160.7">IO35</text>
<text x="194.9" y="164.6" transform="rotate(-90 194.9 164.6)">GND</text>
<text x="348.9" y="163.2">R21</text>
<text x="348.9" y="165.8">10K</text>
<text x="367" y="170.9">Q_NMOS_DGS</text>
<text x="367.2" y="168.3">Q3</text>
<text x="192.3" y="175.9">GND</text>
<text x="210.1" y="175.9">GND</text>
<text x="26.7" y="181">VCCQ</text>
<text x="31.9" y="183.6">Q_PMOS_DGS</text>
<text x="36.9" y="181">Q1</text>
<text x="46" y="181">+5VA</text>
<text x="52.2" y="181">VBUS</text>
<text x="63.2" y="182.3">+5V</text>
<text x="76.5" y="182.3">+5VA</text>
<text x="328.1" y="184.8">+3V3</text>
<text x="65.3" y="188.6">SW_DPDT_x2</text>
<text x="68.6" y="186.1">SW4A</text>
<text x="51" y="192.4">D5</text>
<text x="51.1" y="195">SS34</text>
<text x="366.8" y="197.5">SW_Push</text>
<text x="368.9" y="195">SW5</text>
<text x="329.1" y="203.9">C5</text>
<text x="338.1" y="201.3">R15</text>
<text x="338.1" y="203.9">10K</text>
<text x="327.9" y="206.4">1uF</text>
<text x="339.3" y="211.5">C7</text>
<text x="339.5" y="214">100nF</text>
<text x="369.3" y="215.3">1nF</text>
<text x="369.7" y="212.8">C6</text>
<text x="361.3" y="220.4">GND</text>
<text x="27.6" y="225.5">+5V</text>
<text x="70.5" y="225.5">VCC</text>
<text x="328.2" y="225.5">GND</text>
<text x="37" y="230.5">4.7uH</text>
<text x="38.3" y="228">L1</text>
<text x="51.2" y="230.5">SS34</text>
<text x="52.2" y="228">D6</text>
<text x="36.1" y="239.4">MT3608</text>
<text x="38.2" y="236.9">U4</text>
<text x="217.3" y="238.2">VBUS</text>
<text x="34.8" y="244.5">IN</text>
<text x="41.1" y="244.5">SW</text>
<text x="63.8" y="243.2">R16</text>
<text x="63.9" y="245.8">110K</text>
<text x="76.4" y="243.2">C9</text>
<text x="76.5" y="245.8">22uF</text>
<text x="100.6" y="244.5">J8</text>
<text x="111.8" y="244.5">VBUS</text>
<text x="118.2" y="244.5">VBUS</text>
<text x="169" y="244.5">VBUS</text>
<text x="221.9" y="245.8">U3</text>
<text x="240" y="242">VCCQ</text>
<text x="34.8" y="249.6">EN</text>
<text x="40" y="251" transform="rotate(-90 40 251)">GND</text>
<text x="41.6" y="249.6">FB</text>
<text x="95.8" y="247.1">USB_B_Micro</text>
<text x="148.8" y="250.9">RED LED</text>
<text x="151.6" y="248.3">D2</text>
<text x="223.4" y="248.3">MCP73831-2-OT</text>
<text x="276.8" y="249.6">VCCQ</text>
<text x="33.2" y="254.7">C8</text>
<text x="33.4" y="257.2">22uF</text>
<text x="63.8" y="254.7">R17</text>
<text x="63.8" y="257.2">15K</text>
<text x="75" y="253.4">GND</text>
<text x="100.8" y="252.1">VBUS</text>
<text x="103.4" y="257.2">D+</text>
<text x="124.6" y="254.7">C3</text>
<text x="124.8" y="257.2">10uF</text>
<text x="163.2" y="252.5" transform="rotate(-90 163.2 252.5)">R12</text>
<text x="165.7" y="252.4" transform="rotate(-90 165.7 252.4)">470E</text>
<text x="188.4" y="254.7">SolderJumper_2_Open</text>
<text x="196.5" y="252.1">JP1</text>
<text x="221.5" y="253.4">VBAT</text>
<text x="246.6" y="255.9">C4</text>
<text x="262.2" y="255.9">Conn_01x02_Male</text>
<text x="268.9" y="253.4">J9</text>
<text x="42" y="259.8">GND</text>
<text x="99.7" y="263.2" transform="rotate(-90 99.7 263.2)">Shield</text>
<text x="102.2" y="263.2" transform="rotate(-90 102.2 263.2)">GND</text>
<text x="103.9" y="262.3">ID</text>
<text x="147.6" y="261">GREEN LED</text>
<text x="151.6" y="258.5">D3</text>
<text x="163.2" y="262.6" transform="rotate(-90 163.2 262.6)">R13</text>
<text x="165.7" y="262.5" transform="rotate(-90 165.7 262.5)">470E</text>
<text x="194.6" y="263.6">R10</text>
<text x="208.6" y="262.3">R11</text>
<text x="213.1" y="258.5">PROG</text>
<text x="220.3" y="259.4" transform="rotate(-90 220.3 259.4)">VSS VDD</text>
<text x="221.7" y="258.5">STAT</text>
<text x="246.7" y="258.5">10uF</text>
<text x="31.8" y="264.8">GND</text>
<text x="63.5" y="264.8">GND</text>
<text x="123.2" y="264.8">GND</text>
<text x="194.7" y="266.1">2.5K</text>
<text x="208.6" y="264.8">10K</text>
<text x="282" y="266.1">GND</text>
<text x="104.2" y="273.7">GND</text>
<text x="174" y="271.2">GND</text>
<text x="194.4" y="271.2">GND</text>
<text x="208.3" y="271.2">GND</text>
<text x="222.3" y="271.2">GND</text>
<text x="245.2" y="271.2">GND</text>
</g>
<g font-size="1.8" fill="#a90000">
<text x="141.1" y="35.3">1</text>
<text x="199.5" y="30.3">1</text>
<text x="199.5" y="32.8">2</text>
<text x="199.5" y="35.3">3</text>
<text x="141.1" y="37.9">2</text>
<text x="141.1" y="40.4">3</text>
<text x="199.5" y="37.9">4</text>
<text x="199.5" y="40.4">5</text>
<text x="141.1" y="43">4</text>
<text x="199.5" y="43">6</text>
<text x="341.8" y="43">1</text>
<text x="341.8" y="45.5">2</text>
<text x="341.8" y="48">3</text>
<text x="341.8" y="50.6">4</text>
<text x="341.8" y="53.1">5</text>
<text x="341.8" y="55.7">6</text>
<text x="341.8" y="58.2">7</text>
<text x="341.8" y="60.7">8</text>
<text x="381.1" y="65.8">9</text>
<text x="31.9" y="97.6">1</text>
<text x="31.9" y="100.1">2</text>
<text x="54.8" y="96.3">1</text>
<text x="54.8" y="98.8">2</text>
<text x="77.6" y="96.3">1</text>
<text x="77.6" y="98.8">2</text>
<text x="179.8" y="101.4">3</text>
<text x="194.1" y="98.3" transform="rotate(-90 194.1 98.3)">2</text>
<text x="207.3" y="101.4">25</text>
<text x="179.8" y="106.5">4</text>
<text x="207.3" y="106.5">24</text>
<text x="207.3" y="103.9">35</text>
<text x="179.8" y="109">5</text>
<text x="207.3" y="111.5">26</text>
<text x="207.3" y="109">34</text>
<text x="351.3" y="109">3</text>
<text x="364" y="109">2</text>
<text x="207.3" y="116.6">14</text>
<text x="207.3" y="119.2">16</text>
<text x="207.3" y="114.1">29</text>
<text x="357.9" y="116.1" transform="rotate(-90 357.9 116.1)">1</text>
<text x="207.3" y="121.7">13</text>
<text x="207.3" y="124.2">23</text>
<text x="42.1" y="130.6">1</text>
<text x="66.2" y="130.6">1</text>
<text x="179.4" y="131.9">21</text>
<text x="207.3" y="126.8">27</text>
<text x="207.3" y="129.3">28</text>
<text x="207.3" y="131.9">30</text>
<text x="42.1" y="133.1">2</text>
<text x="66.2" y="133.1">2</text>
<text x="179.4" y="136.9">17</text>
<text x="179.4" y="134.4">22</text>
<text x="207.3" y="134.4">31</text>
<text x="207.3" y="136.9">33</text>
<text x="179.4" y="139.5">18</text>
<text x="179.4" y="142">20</text>
<text x="207.3" y="139.5">36</text>
<text x="207.3" y="142">37</text>
<text x="179.4" y="144.6">19</text>
<text x="207.3" y="144.6">10</text>
<text x="207.3" y="147.1">11</text>
<text x="207.3" y="149.6">12</text>
<text x="207.8" y="152.2">8</text>
<text x="207.8" y="154.7">9</text>
<text x="356.4" y="155.2">2</text>
<text x="364.7" y="150.4" transform="rotate(-90 364.7 150.4)">3</text>
<text x="207.8" y="157.3">6</text>
<text x="207.8" y="159.8">7</text>
<text x="364.7" y="158" transform="rotate(-90 364.7 158)">1</text>
<text x="194.1" y="166.9" transform="rotate(-90 194.1 166.9)">1</text>
<text x="364.7" y="165.6" transform="rotate(-90 364.7 165.6)">1</text>
<text x="356.4" y="170.5">2</text>
<text x="364.7" y="173.2" transform="rotate(-90 364.7 173.2)">3</text>
<text x="33.8" y="189.5">1</text>
<text x="41.4" y="189.5">3</text>
<text x="39.6" y="194.8" transform="rotate(-90 39.6 194.8)">2</text>
<text x="66.8" y="194.6">2</text>
<text x="74.4" y="192.1">1</text>
<text x="74.4" y="197.1">3</text>
<text x="32.5" y="243.6">5</text>
<text x="45.2" y="243.6">1</text>
<text x="32.5" y="248.7">4</text>
<text x="45.2" y="248.7">3</text>
<text x="107.5" y="251.2">1</text>
<text x="219.5" y="249.4" transform="rotate(-90 219.5 249.4)">4</text>
<text x="39.1" y="253.3" transform="rotate(-90 39.1 253.3)">2</text>
<text x="107.5" y="256.3">3</text>
<text x="210.3" y="257.6">5</text>
<text x="228.1" y="257.6">1</text>
<text x="228.1" y="252.5">3</text>
<text x="271.9" y="257.6">1</text>
<text x="107.5" y="258.9">2</text>
<text x="107.5" y="261.4">4</text>
<text x="195.1" y="259.4">1</text>
<text x="200.2" y="259.4">2</text>
<text x="219.5" y="262.1" transform="rotate(-90 219.5 262.1)">2</text>
<text x="271.9" y="260.1">2</text>
<text x="98.8" y="266" transform="rotate(-90 98.8 266)">6</text>
<text x="101.3" y="266" transform="rotate(-90 101.3 266)">5</text>
</g>
</svg>
